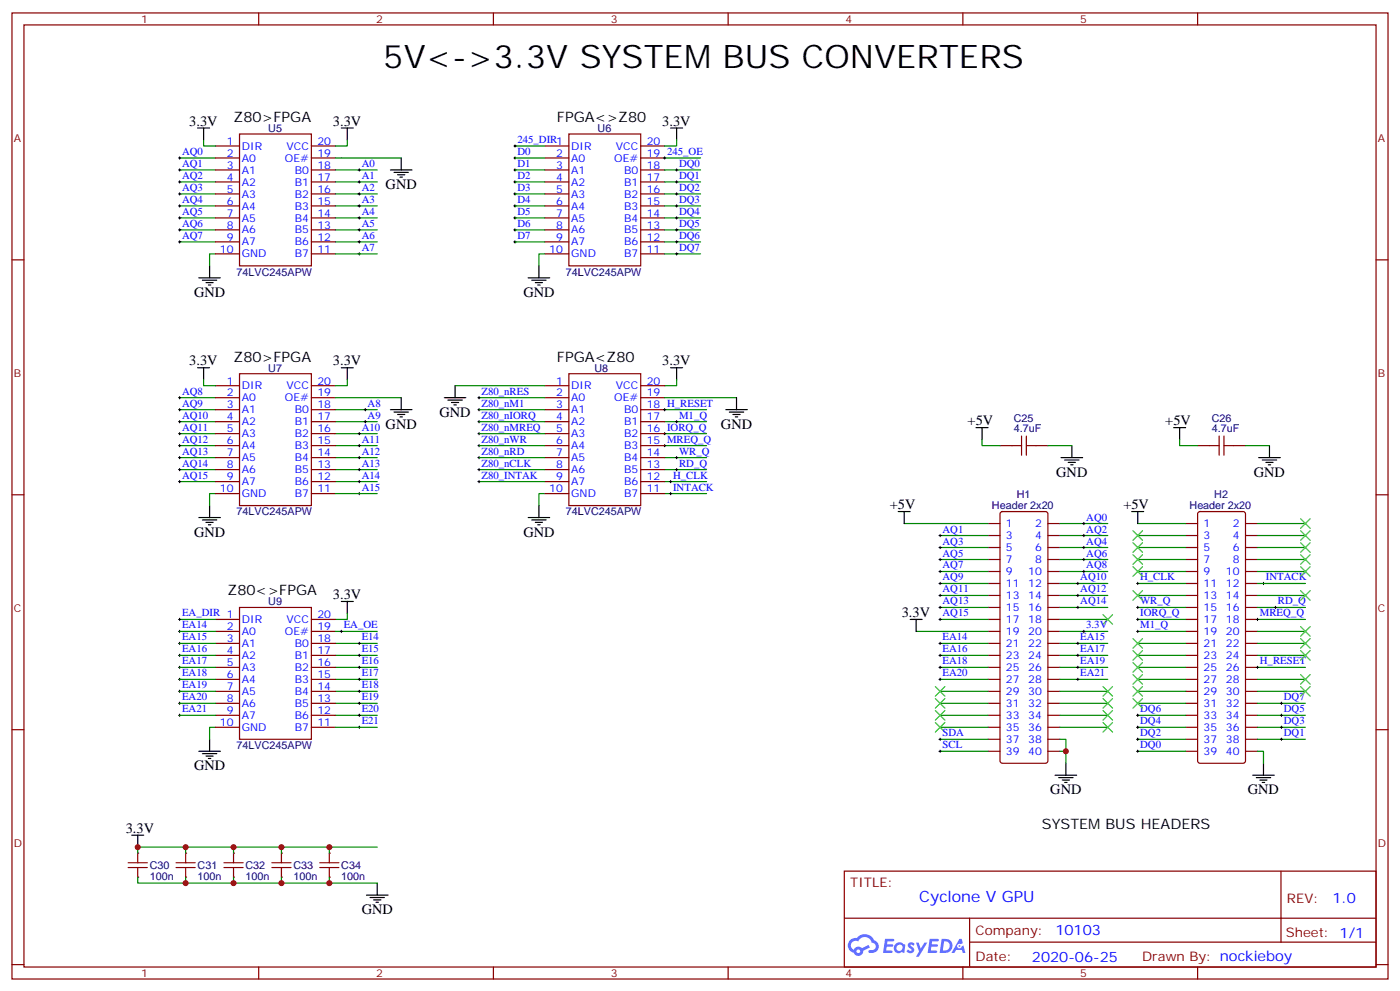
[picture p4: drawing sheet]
<svg xmlns="http://www.w3.org/2000/svg" width="412mm" height="292mm" viewBox="0 0 412 292" stroke-linecap="round" stroke-linejoin="round" font-family="sans-serif">
<g fill="none" stroke="#870000" stroke-width=".35">
<path d="M3.5 3.8h405.4v284.3h-405.4zM7.1 7.3h398.2v277.3h-398.2zM76.2 3.8v3.5M145.3 3.8v3.5M214.5 3.8v3.5M283.6 3.8v3.5M352.8 3.8v3.5M3.5 76.5h3.6M405.3 76.5h3.6M3.5 145.6h3.6M405.3 145.6h3.6M3.5 214.8h3.6"/>
<path d="M405.3 214.8h3.6M248.7 256.4h156.6v28.2h-156.6zM377.3 256.4v20.9M248.7 270.2h156.5M285.6 277.3h119.6M285.6 270.2v14.2M3.5 283.9h3.6M76.2 284.6v3.5M145.3 284.6v3.5M214.5 284.6v3.5M283.6 284.6v3.5M352.8 284.6v3.5"/>
<path d="M405.3 283.9h3.6"/>
</g>
<g fill="#5487ff">
<path d="M267.7 277.6a1.22 1.22 0 0 1 1.7 .2l-.4 .6a.47 .47 0 0 0-.3-.4 .47 .47 0 0 0-.5 .2l.1 .2a1.14 1.14 0 0 1 .8 1.8 1.14 1.14 0 0 1-1.9 0l-.2-.2 .5-.6 .7 .5a.29 .29 0 0 0 .3-.3 .29 .29 0 0 0-.2-.3 1.04 1.04 0 0 1-.6-1.7z"/>
<path d="M260.7 276.3h2.4l.3 .2-.2 .5-1.8 .1-.1 .8h1.5l.3 .4-.3 .4h-1.6l-.2 1.1h1.7l.2 .3-.2 .3-2.6 .1z"/>
<path d="M273.8 276.3h2.4l.3 .2-.1 .5-1.8 .1-.2 .8h1.6l.3 .4-.4 .4h-1.6l-.1 1.1h1.7l.2 .3-.2 .3-2.6 .1z"/>
<path d="M282.6 276.3h.7l.3 1.3-.6 .3a.69 .69 0 0 0-1 .3 .69 .69 0 0 0 .4 .9 .69 .69 0 0 0 .9-.6l.5-.2 .6 2.2h-.8l-.2-.9h-1.8l-.5 .9h-.8z"/>
<path d="M269.8 277.4h.8l.6 1.8 1.1-1.8h.9l-2.6 4.2h-.8l.9-1.5z"/>
<path d="M277.4 276.3l-.6 4.2h1.3a2.11 2.11 0 0 0 2.5-2.1 2.11 2.11 0 0 0-2.5-2.1zM278.1 277.1a1.39 1.39 0 0 1 1.7 1.4 1.39 1.39 0 0 1-1.8 1.3h-.3z"/>
<path d="M263.7 277.9a1.54 1.54 0 0 0-.1 2.2 1.54 1.54 0 0 0 2.2 .1l.6 .3 .3-2.3-.2-.3h-.4a1.49 1.49 0 0 0-2.4 0zM264 278.9a.94 .94 0 0 1 1.8 0 .94 .94 0 0 1-1.8 0z"/>
<path d="M250.4 276.7a2.18 2.18 0 0 0 1.1 3.7 1.44 1.44 0 0 0 1.6 .9 1.44 1.44 0 0 0 1.2-1.4l2-1.1-.5-.7-1.9 1a1.47 1.47 0 0 0-2.4 .4 1.39 1.39 0 0 1-.7-1.9 1.39 1.39 0 0 1 2-.5 2.12 2.12 0 0 1 2.2-1.3 2.12 2.12 0 0 1 1.9 1.7 1.14 1.14 0 0 1 1.1 1.4 1.14 1.14 0 0 1-1.7 .7 .43 .43 0 0 0-.5 .4 .43 .43 0 0 0 .4 .5 1.98 1.98 0 0 0 2.5-1.2 1.98 1.98 0 0 0-1.2-2.6 3.1 3.1 0 0 0-5.3-.6l-.9 .1zM252.3 280a.55 .55 0 0 1 1.1 0 .55 .55 0 0 1-1.1 0z"/>
<circle cx="282.6" cy="278.4" r=".26"/>
</g>
<g fill="none" stroke="#870000" stroke-width=".35">
<path d="M70.6 39.4h21.1v38.8h-21.1zM167.6 39.4h21.1v38.8h-21.1zM63.5 43h7.1M63.5 46.5h7.1M63.5 50h7.1M63.5 53.6h7.1M63.5 57.1h7.1M91.7 43h7.1M91.7 46.5h7.1M91.7 50h7.1M91.7 53.6h7.1M91.7 57.1h7.1"/>
<path d="M160.5 43h7.1M160.5 46.5h7.1M160.5 50h7.1M160.5 53.6h7.1M160.5 57.1h7.1M188.7 43h7.1M188.7 46.5h7.1M188.7 50h7.1M188.7 53.6h7.1M188.7 57.1h7.1M63.5 60.6h7.1M63.5 64.1h7.1"/>
<path d="M63.5 67.7h7.1M63.5 71.2h7.1M63.5 74.7h7.1M91.7 60.6h7.1M91.7 64.1h7.1M91.7 67.7h7.1M91.7 71.2h7.1M91.7 74.7h7.1M160.5 60.6h7.1M160.5 64.1h7.1M160.5 67.7h7.1M160.5 71.2h7.1"/>
<path d="M160.5 74.7h7.1M188.7 60.6h7.1M188.7 64.1h7.1M188.7 67.7h7.1M188.7 71.2h7.1M188.7 74.7h7.1M63.5 113.5h7.1M63.5 117.1h7.1M70.6 110h21.1v38.8h-21.1zM91.7 113.5h7.1M91.7 117.1h7.1M160.5 113.5h7.1"/>
<path d="M160.5 117.1h7.1M167.6 110h21.1v38.8h-21.1zM188.7 113.5h7.1M188.7 117.1h7.1M63.5 120.6h7.1M63.5 124.1h7.1M63.5 127.6h7.1M63.5 131.2h7.1M63.5 134.7h7.1M63.5 138.2h7.1M91.7 120.6h7.1M91.7 124.1h7.1"/>
<path d="M91.7 127.6h7.1M91.7 131.2h7.1M91.7 134.7h7.1M91.7 138.2h7.1M160.5 120.6h7.1M160.5 124.1h7.1M160.5 127.6h7.1M160.5 131.2h7.1M160.5 134.7h7.1M160.5 138.2h7.1M188.7 120.6h7.1M188.7 124.1h7.1"/>
<path d="M188.7 127.6h7.1M188.7 131.2h7.1M188.7 134.7h7.1M188.7 138.2h7.1M294.6 131.2h6.3M300.9 128.3v5.7M302.3 131.2h6.4M302.3 128.3v5.7M352.8 131.2h6.3M359.1 128.3v5.7M360.5 131.2h6.4M360.5 128.3v5.7"/>
<path d="M63.5 141.7h7.1M63.5 145.3h7.1M91.7 141.7h7.1M91.7 145.3h7.1M160.5 141.7h7.1M160.5 145.3h7.1M188.7 141.7h7.1M188.7 145.3h7.1M291 154.1h3.6M291 157.6h3.6M294.8 150.8l.5-.2h12.7l.5 .2 .2 .5v72.6l-.3 .5-.4 .2h-12.7l-.5-.2-.2-.5v-72.6zM308.7 154.1h3.5"/>
<path d="M308.7 157.6h3.5M349.2 154.1h3.6M349.2 157.6h3.6M353 150.8l.5-.2h12.7l.5 .2 .2 .5v72.6l-.2 .5-.5 .2h-12.7l-.5-.2-.2-.5v-72.6zM366.9 154.1h3.5M366.9 157.6h3.5M70.6 178.8h21.1v38.8h-21.1zM291 161.1h3.6M291 164.7h3.6M291 168.2h3.6M291 171.7h3.6M291 175.3h3.6"/>
<path d="M291 178.8h3.6M308.7 161.1h3.5M308.7 164.7h3.5M308.7 168.2h3.5M308.7 171.7h3.5M308.7 175.3h3.5M308.7 178.8h3.5M349.2 161.1h3.6M349.2 164.7h3.6M349.2 168.2h3.6M349.2 171.7h3.6M349.2 175.3h3.6"/>
<path d="M349.2 178.8h3.6M366.9 161.1h3.5M366.9 164.7h3.5M366.9 168.2h3.5M366.9 171.7h3.5M366.9 175.3h3.5M366.9 178.8h3.5M63.5 182.3h7.1M63.5 185.8h7.1M63.5 189.4h7.1M63.5 192.9h7.1M63.5 196.4h7.1"/>
<path d="M63.5 200h7.1M91.7 182.3h7.1M91.7 185.8h7.1M91.7 189.4h7.1M91.7 192.9h7.1M91.7 196.4h7.1M91.7 200h7.1M291 182.3h3.6M291 185.8h3.6M291 189.4h3.6M291 192.9h3.6M291 196.4h3.6"/>
<path d="M291 200h3.6M308.7 182.3h3.5M308.7 185.8h3.5M308.7 189.4h3.5M308.7 192.9h3.5M308.7 196.4h3.5M308.7 200h3.5M349.2 182.3h3.6M349.2 185.8h3.6M349.2 189.4h3.6M349.2 192.9h3.6M349.2 196.4h3.6"/>
<path d="M349.2 200h3.6M366.9 182.3h3.5M366.9 185.8h3.5M366.9 189.4h3.5M366.9 192.9h3.5M366.9 196.4h3.5M366.9 200h3.5M63.5 203.5h7.1M63.5 207h7.1M63.5 210.5h7.1M63.5 214.1h7.1M91.7 203.5h7.1"/>
<path d="M91.7 207h7.1M91.7 210.5h7.1M91.7 214.1h7.1M291 203.5h3.6M291 207h3.6M291 210.5h3.6M291 214.1h3.6M291 217.6h3.6M308.7 203.5h3.5M308.7 207h3.5M308.7 210.5h3.5M308.7 214.1h3.5"/>
<path d="M308.7 217.6h3.5M349.2 203.5h3.6M349.2 207h3.6M349.2 210.5h3.6M349.2 214.1h3.6M349.2 217.6h3.6M366.9 203.5h3.5M366.9 207h3.5M366.9 210.5h3.5M366.9 214.1h3.5M366.9 217.6h3.5M291 221.1h3.6"/>
<path d="M308.7 221.1h3.5M349.2 221.1h3.6M366.9 221.1h3.5"/>
</g>
<g fill="none" stroke="#000" stroke-width=".35">
<path d="M100.5 37.7h3.6M102.3 37.7v3.5M197.6 37.7h3.5M199.3 37.7v3.5M61.7 78.2v3.6M158.7 78.2v3.6M58.6 81.8h6.3M59.6 82.5h4.3M60.7 83.2h2.1M61.4 83.9h.7M155.6 81.8h6.3M156.6 82.5h4.3"/>
<path d="M157.7 83.2h2.1M158.4 83.9h.7M100.5 108.2h3.6M102.3 108.2v3.6M197.6 108.2h3.5M199.3 108.2v3.6M287.5 125.9h3.5M289.3 125.9v3.5M312.6 134.7h6.3M313.6 135.4h4.3M314.7 136.1h2.1M315.4 136.8h.7"/>
<path d="M315.7 131.2v3.5M345.7 125.9h3.5M347.5 125.9v3.5M370.8 134.7h6.3M371.8 135.4h4.3M372.9 136.1h2.1M373.6 136.8h.7M373.9 131.2v3.5M58.6 152.3h6.3M59.6 153h4.3M60.7 153.7h2.1M61.4 154.4h.7"/>
<path d="M61.7 148.8v3.5M155.6 152.3h6.3M156.6 153h4.3M157.7 153.7h2.1M158.4 154.4h.7M158.7 148.8v3.5M264.6 150.6h3.5M266.3 150.6v3.5M333.4 150.6h3.5M335.1 150.6v3.5M100.5 177h3.6M102.3 177v3.6"/>
<path d="M268.1 182.3h3.5M269.9 182.3v3.5M61.7 217.6v3.5M58.6 221.1h6.3M59.6 221.8h4.3M60.7 222.5h2.1M61.4 223.2h.7M310.8 228.2h6.3M311.9 228.9h4.2M312.9 229.6h2.1M313.6 230.3h.7M314 224.6v3.6"/>
<path d="M369 228.2h6.4M370.1 228.9h4.2M371.1 229.6h2.1M371.8 230.3h.7M372.2 224.6v3.6M38.8 245.8h3.5M40.6 245.8v3.5M111.1 259.9v3.6M107.9 263.5h6.4M109 264.2h4.2M110.1 264.9h2.1M110.8 265.6h.7"/>
</g>
<g fill="none" stroke="#008700" stroke-width=".35">
<path d="M52.9 46.5h10.6M52.9 50h10.6M52.9 53.6h10.6M52.9 57.1h10.6M98.8 46.5h19.4M98.8 50h12.3M98.8 53.6h12.3M98.8 57.1h12.3M102.3 41.2v1.8h-3.5M151.7 46.5h8.8M151.7 50h8.8M151.7 53.6h8.8"/>
<path d="M151.7 57.1h8.8M151.7 43h8.8M195.8 46.5h10.6M195.8 50h10.6M195.8 53.6h10.6M195.8 57.1h10.6M199.3 41.2v1.8h-3.5M52.9 60.6h10.6M52.9 64.1h10.6M52.9 67.7h10.6M52.9 71.2h10.6M63.5 74.7h-1.8v3.5"/>
<path d="M98.8 60.6h12.3M98.8 64.1h12.3M98.8 67.7h12.3M98.8 71.2h12.3M98.8 74.7h12.3M151.7 60.6h8.8M151.7 64.1h8.8M151.7 67.7h8.8M151.7 71.2h8.8M160.5 74.7h-1.8v3.5M195.8 60.6h10.6M195.8 64.1h10.6"/>
<path d="M195.8 67.7h10.6M195.8 71.2h10.6M195.8 74.7h10.6M52.9 117.1h10.6M98.8 117.1h19.4M102.3 111.8v1.7h-3.5M134.1 113.5h26.4M141.1 117.1h19.4M195.8 117.1h21.2M199.3 111.8v1.7h-3.5M52.9 120.6h10.6M52.9 124.1h10.6"/>
<path d="M52.9 127.6h10.6M52.9 131.2h10.6M52.9 134.7h10.6M52.9 138.2h10.6M98.8 120.6h12.3M98.8 124.1h12.3M98.8 127.6h12.3M98.8 131.2h12.3M98.8 134.7h12.3M98.8 138.2h12.3M141.1 120.6h19.4M141.1 124.1h19.4"/>
<path d="M141.1 127.6h19.4M141.1 131.2h19.4M141.1 134.7h19.4M141.1 138.2h19.4M195.8 120.6h12.3M195.8 124.1h12.3M195.8 127.6h12.3M195.8 131.2h12.3M195.8 134.7h12.3M195.8 138.2h12.3M289.3 129.4v1.8h5.3M308.7 131.2h7"/>
<path d="M347.5 129.4v1.8h5.3M366.9 131.2h7M52.9 141.7h10.6M63.5 145.3h-1.8v3.5M98.8 141.7h12.3M98.8 145.3h12.3M141.1 141.7h19.4M160.5 145.3h-1.8v3.5M195.8 141.7h12.3M195.8 145.3h12.3M266.3 154.1h24.7M276.9 157.6h14.1"/>
<path d="M312.2 157.6h14.1M312.2 154.1h14.1M335.1 154.1h14.1M335.1 157.6h14.1M370.4 157.6h14.1M370.4 154.1h14.1M276.9 171.7h14.1M276.9 161.1h14.1M276.9 164.7h14.1M276.9 168.2h14.1M276.9 175.3h14.1M276.9 178.8h14.1"/>
<path d="M312.2 161.1h14.1M312.2 164.7h14.1M312.2 168.2h14.1M312.2 175.3h14.1M312.2 178.8h14.1M312.2 171.7h14.1M335.1 161.1h14.1M335.1 164.7h14.1M335.1 168.2h14.1M335.1 175.3h14.1M335.1 178.8h14.1M335.1 171.7h14.1"/>
<path d="M370.4 161.1h14.1M370.4 164.7h14.1M370.4 168.2h14.1M370.4 175.3h14.1M370.4 178.8h14.1M370.4 171.7h14.1M52.9 185.8h10.6M52.9 200h10.6M52.9 196.4h10.6M52.9 192.9h10.6M52.9 189.4h10.6M52.9 182.3h10.6"/>
<path d="M98.8 200h12.3M98.8 196.4h12.3M98.8 192.9h12.3M98.8 189.4h12.3M98.8 185.8h12.3M102.3 180.6v1.7h-3.5M269.9 185.8h21.1M276.9 200h14.1M276.9 196.4h14.1M276.9 192.9h14.1M276.9 189.4h14.1M276.9 182.3h14.1"/>
<path d="M312.2 200h14.1M312.2 196.4h14.1M312.2 192.9h14.1M312.2 189.4h14.1M312.2 182.3h14.1M312.2 185.8h14.1M335.1 200h14.1M335.1 196.4h14.1M335.1 192.9h14.1M335.1 189.4h14.1M335.1 182.3h14.1M335.1 185.8h14.1"/>
<path d="M370.4 200h14.1M370.4 196.4h14.1M370.4 192.9h14.1M370.4 189.4h14.1M370.4 182.3h14.1M370.4 185.8h14.1M52.9 210.5h10.6M52.9 207h10.6M52.9 203.5h10.6M63.5 214.1h-1.8v3.5M98.8 210.5h12.3M98.8 207h12.3"/>
<path d="M98.8 203.5h12.3M98.8 214.1h12.3M276.9 210.5h14.1M276.9 207h14.1M276.9 203.5h14.1M276.9 214.1h14.1M276.9 217.6h14.1M312.2 217.6h1.8v7M312.2 210.5h14.1M312.2 207h14.1M312.2 203.5h14.1M312.2 214.1h14.1"/>
<path d="M335.1 210.5h14.1M335.1 207h14.1M335.1 203.5h14.1M335.1 214.1h14.1M335.1 217.6h14.1M370.4 207h14.1M370.4 210.5h14.1M370.4 203.5h14.1M370.4 214.1h14.1M370.4 217.6h14.1M276.9 221.1h14.1M312.2 221.1h1.8"/>
<path d="M335.1 221.1h14.1M370.4 221.1h1.8v3.5"/>
</g>
<g fill="none" stroke="#000" stroke-width=".29">
<path d="M52.6 50h.7M52.6 53.6h.7M52.6 57.1h.7M52.6 46.5h.7M52.9 46.1v.7M52.9 49.7v.7M52.9 53.2v.7M52.9 56.7v.7M105.5 50h.7M105.5 53.6h.7M105.5 57.1h.7M105.8 49.7v.7"/>
<path d="M105.8 53.2v.7M105.8 56.7v.7M151.3 50h.7M151.3 53.6h.7M151.3 57.1h.7M151.3 43h.7M151.3 46.5h.7M151.7 42.6v.7M151.7 46.1v.7M151.7 49.7v.7M151.7 53.2v.7M151.7 56.7v.7"/>
<path d="M195.4 46.5h.7M195.8 46.1v.7M199 50h.7M199 53.6h.7M199 57.1h.7M199.3 49.7v.7M199.3 53.2v.7M199.3 56.7v.7M52.6 60.6h.7M52.6 64.1h.7M52.6 67.7h.7M52.6 71.2h.7"/>
<path d="M52.9 60.3v.7M52.9 63.8v.7M52.9 67.3v.7M52.9 70.8v.7M105.5 60.6h.7M105.5 64.1h.7M105.5 67.7h.7M105.5 71.2h.7M105.5 74.7h.7M105.8 60.3v.7M105.8 63.8v.7M105.8 67.3v.7"/>
<path d="M105.8 70.8v.7M105.8 74.4v.7M151.3 60.6h.7M151.3 64.1h.7M151.3 67.7h.7M151.3 71.2h.7M151.7 60.3v.7M151.7 63.8v.7M151.7 67.3v.7M151.7 70.8v.7M199 60.6h.7M199 64.1h.7"/>
<path d="M199 67.7h.7M199 71.2h.7M199 74.7h.7M199.3 60.3v.7M199.3 63.8v.7M199.3 67.3v.7M199.3 70.8v.7M199.3 74.4v.7M52.6 117.1h.7M52.9 116.7v.7M140.8 117.1h.7M141.1 116.7v.7"/>
<path d="M52.6 134.7h.7M52.6 138.2h.7M52.6 124.1h.7M52.6 120.6h.7M52.6 131.2h.7M52.6 127.6h.7M52.9 120.2v.7M52.9 123.8v.7M52.9 127.3v.7M52.9 130.8v.7M52.9 134.3v.7M52.9 137.9v.7"/>
<path d="M105.5 134.7h.7M105.5 138.2h.7M105.5 131.2h.7M105.5 127.6h.7M105.8 127.3v.7M105.8 130.8v.7M105.8 134.3v.7M105.8 137.9v.7M107.2 124.1h.7M107.2 120.6h.7M107.6 120.2v.7M107.6 123.8v.7"/>
<path d="M140.8 134.7h.7M140.8 138.2h.7M140.8 124.1h.7M140.8 120.6h.7M140.8 131.2h.7M140.8 127.6h.7M141.1 120.2v.7M141.1 123.8v.7M141.1 127.3v.7M141.1 130.8v.7M141.1 134.3v.7M141.1 137.9v.7"/>
<path d="M195.4 120.6h.7M195.4 131.2h.7M195.4 127.6h.7M195.8 120.2v.7M195.8 127.3v.7M195.8 130.8v.7M199 134.7h.7M199 138.2h.7M199 124.1h.7M199.3 123.8v.7M199.3 134.3v.7M199.3 137.9v.7"/>
<path d="M52.6 141.7h.7M52.9 141.4v.7M105.5 141.7h.7M105.5 145.3h.7M105.8 141.4v.7M105.8 144.9v.7M197.2 141.7h.7M197.6 141.4v.7M276.6 157.6h.7M276.9 157.3v.7M318.9 154.1h.7M318.9 157.6h.7"/>
<path d="M319.3 153.7v.7M319.3 157.3v.7M276.6 171.7h.7M276.6 161.1h.7M276.6 164.7h.7M276.6 168.2h.7M276.6 175.3h.7M276.6 178.8h.7M276.9 160.8v.7M276.9 164.3v.7M276.9 167.9v.7M276.9 171.4v.7"/>
<path d="M276.9 174.9v.7M276.9 178.4v.7M317.1 171.7h.8M317.1 175.3h.8M317.1 178.8h.8M317.5 171.4v.7M317.5 174.9v.7M317.5 178.4v.7M318.9 161.1h.7M318.9 164.7h.7M318.9 168.2h.7M319.3 160.8v.7"/>
<path d="M319.3 164.3v.7M319.3 167.9v.7M334.8 171.7h.7M334.8 178.8h.7M335.1 171.4v.7M335.1 178.4v.7M371.8 171.7h.7M372.2 171.4v.7M375.4 178.8h.7M375.7 178.4v.7M52.6 185.8h.7M52.6 189.4h.7"/>
<path d="M52.6 192.9h.7M52.6 196.4h.7M52.6 200h.7M52.6 182.3h.7M52.9 182v.7M52.9 185.5v.7M52.9 189v.7M52.9 192.5v.8M52.9 196.1v.7M52.9 199.6v.7M100.2 185.8h.7M100.5 185.5v.7"/>
<path d="M105.5 189.4h.7M105.5 192.9h.7M105.5 196.4h.7M105.5 200h.7M105.8 189v.7M105.8 192.5v.8M105.8 196.1v.7M105.8 199.6v.7M276.6 189.4h.7M276.6 192.9h.7M276.6 196.4h.7M276.6 200h.7"/>
<path d="M276.6 182.3h.7M276.9 182v.7M276.9 189v.7M276.9 192.5v.8M276.9 196.1v.7M276.9 199.6v.7M317.1 189.4h.8M317.1 192.9h.8M317.1 196.4h.8M317.1 200h.8M317.5 189v.7M317.5 192.5v.8"/>
<path d="M317.5 196.1v.7M317.5 199.6v.7M318.9 185.8h.7M319.3 185.5v.7M334.8 185.8h.7M334.8 182.3h.7M335.1 182v.7M335.1 185.5v.7M370.1 196.4h.7M370.1 182.3h.7M370.4 182v.7M370.4 196.1v.7"/>
<path d="M52.6 203.5h.7M52.6 207h.7M52.6 210.5h.7M52.9 203.1v.7M52.9 206.7v.7M52.9 210.2v.7M105.5 203.5h.7M105.5 207h.7M105.5 210.5h.7M105.5 214.1h.7M105.8 203.1v.7M105.8 206.7v.7"/>
<path d="M105.8 210.2v.7M105.8 213.7v.7M276.6 217.6h.7M276.9 217.2v.7M334.8 210.5h.7M334.8 214.1h.7M334.8 217.6h.7M335.1 210.2v.7M335.1 213.7v.7M335.1 217.2v.7M377.1 207h.7M377.1 210.5h.7"/>
<path d="M377.1 214.1h.7M377.1 217.6h.7M377.5 206.7v.7M377.5 210.2v.7M377.5 213.7v.7M377.5 217.2v.7M276.6 221.1h.7M276.9 220.8v.7M334.8 221.1h.7M335.1 220.8v.7"/>
</g>
<g fill="none" stroke="#3c3" stroke-width=".35">
<path d="M333.7 156.2l2.8 2.8M333.7 159.7l2.8 2.9M336.5 156.2l-2.8 2.8M336.5 159.7l-2.8 2.9M383.1 152.7l2.8 2.8M383.1 156.2l2.8 2.8M383.1 159.7l2.8 2.9M385.9 152.7l-2.8 2.8M385.9 156.2l-2.8 2.8M385.9 159.7l-2.8 2.9M333.7 163.3l2.8 2.8M333.7 166.8l2.8 2.8"/>
<path d="M333.7 173.8l2.8 2.9M336.5 163.3l-2.8 2.8M336.5 166.8l-2.8 2.8M336.5 173.8l-2.8 2.9M383.1 163.3l2.8 2.8M383.1 166.8l2.8 2.8M385.9 163.3l-2.8 2.8M385.9 166.8l-2.8 2.8M324.9 180.9l2.8 2.8M327.7 180.9l-2.8 2.8M333.7 198.5l2.8 2.9M336.5 198.5l-2.8 2.9"/>
<path d="M383.1 198.5l2.8 2.9M385.9 198.5l-2.8 2.9M275.5 212.7l2.8 2.8M275.5 209.1l2.8 2.8M275.5 205.6l2.8 2.8M275.5 202.1l2.8 2.8M278.3 212.7l-2.8 2.8M278.3 209.1l-2.8 2.8M278.3 205.6l-2.8 2.8M278.3 202.1l-2.8 2.8M324.9 202.1l2.8 2.8M324.9 205.6l2.8 2.8"/>
<path d="M324.9 209.1l2.8 2.8M324.9 212.7l2.8 2.8M327.7 202.1l-2.8 2.8M327.7 205.6l-2.8 2.8M327.7 209.1l-2.8 2.8M327.7 212.7l-2.8 2.8M333.7 202.1l2.8 2.8M333.7 205.6l2.8 2.8M336.5 202.1l-2.8 2.8M336.5 205.6l-2.8 2.8M383.1 202.1l2.8 2.8M385.9 202.1l-2.8 2.8"/>
</g>
<path d="M40.6 251.1v2.8" fill="none" stroke="#a10000" stroke-width=".35"/>
<circle cx="40.6" cy="258.2" r=".18" fill="#870000"/>
<path d="M37.7 255.3h5.7M40.6 255.3v2.9" fill="none" stroke="#a10000" stroke-width=".35"/>
<circle cx="40.6" cy="251.1" r=".18" fill="#870000"/>
<path d="M37.7 253.9h5.7M54.7 251.1v2.8" fill="none" stroke="#a10000" stroke-width=".35"/>
<circle cx="54.7" cy="258.2" r=".18" fill="#870000"/>
<path d="M51.9 255.3h5.6M54.7 255.3v2.9" fill="none" stroke="#a10000" stroke-width=".35"/>
<circle cx="54.7" cy="251.1" r=".18" fill="#870000"/>
<path d="M51.9 253.9h5.6M68.8 251.1v2.8" fill="none" stroke="#a10000" stroke-width=".35"/>
<circle cx="68.8" cy="258.2" r=".18" fill="#870000"/>
<path d="M66 255.3h5.6M68.8 255.3v2.9" fill="none" stroke="#a10000" stroke-width=".35"/>
<circle cx="68.8" cy="251.1" r=".18" fill="#870000"/>
<path d="M66 253.9h5.6M82.9 251.1v2.8" fill="none" stroke="#a10000" stroke-width=".35"/>
<circle cx="82.9" cy="258.2" r=".18" fill="#870000"/>
<path d="M80.1 255.3h5.6M82.9 255.3v2.9" fill="none" stroke="#a10000" stroke-width=".35"/>
<circle cx="82.9" cy="251.1" r=".18" fill="#870000"/>
<path d="M80.1 253.9h5.6M97 251.1v2.8" fill="none" stroke="#a10000" stroke-width=".35"/>
<circle cx="97" cy="258.2" r=".18" fill="#870000"/>
<path d="M94.2 255.3h5.6M97 255.3v2.9" fill="none" stroke="#a10000" stroke-width=".35"/>
<circle cx="97" cy="251.1" r=".18" fill="#870000"/>
<path d="M94.2 253.9h5.6" fill="none" stroke="#a10000" stroke-width=".35"/>
<path d="M60 41.2v1.8h3.5M60 111.8v1.7h3.5M40.6 258.2v1.7h70.5M54.7 249.3v1.8M54.7 258.2v1.7M68.8 249.3v1.8M68.8 258.2v1.7M82.9 249.3v1.8M82.9 258.2v1.7M97 249.3v1.8M97 258.2v1.7M111.1 249.3h-70.5v1.8" fill="none" stroke="#008700" stroke-width=".35"/>
<path d="M140.8 141.7h.7M141.1 141.4v.7M197.2 145.3h.7M197.6 144.9v.7" fill="none" stroke="#000" stroke-width=".29"/>
<g fill="none" stroke="#3c3" stroke-width=".35">
<path d="M383.1 173.8l2.8 2.9M385.9 173.8l-2.8 2.9M333.7 191.5l2.8 2.8M333.7 188l2.8 2.8M333.7 195l2.8 2.8M336.5 191.5l-2.8 2.8M336.5 188l-2.8 2.8M336.5 195l-2.8 2.8M383.1 184.4l2.8 2.9M383.1 188l2.8 2.8M383.1 191.5l2.8 2.8M385.9 184.4l-2.8 2.9"/>
<path d="M385.9 188l-2.8 2.8M385.9 191.5l-2.8 2.8"/>
</g>
<g fill="none" stroke="#000" stroke-width=".35">
<path d="M58.2 37.7h3.5M60 37.7v3.5M115 50h6.4M116.1 50.7h4.2M117.1 51.4h2.1M117.8 52.1h.7M118.2 46.5v3.5M58.2 108.2h3.5M60 108.2v3.6M118.2 117.1v3.5M130.9 117.1h6.3M131.9 117.8h4.3"/>
<path d="M133 118.5h2.1M133.7 119.2h.7M134.1 113.5v3.6M217 117.1v3.5M115 120.6h6.4M116.1 121.3h4.2M117.1 122h2.1M117.8 122.7h.7M213.8 120.6h6.3M214.8 121.3h4.3M215.9 122h2.1M216.6 122.7h.7"/>
</g>
<g fill="#c00">
<circle cx="314" cy="221.1" r=".88"/>
<circle cx="54.7" cy="259.9" r=".88"/>
<circle cx="68.8" cy="259.9" r=".88"/>
<circle cx="82.9" cy="259.9" r=".88"/>
<circle cx="97" cy="259.9" r=".88"/>
<circle cx="40.6" cy="249.3" r=".88"/>
<circle cx="54.7" cy="249.3" r=".88"/>
<circle cx="68.8" cy="249.3" r=".88"/>
<circle cx="82.9" cy="249.3" r=".88"/>
<circle cx="97" cy="249.3" r=".88"/>
</g>
<text font-size="9.5" x="112.9" y="20">5V&lt;-&gt;3.3V SYSTEM BUS CONVERTERS</text>
<text font-size="4.6" fill="#00f" x="270.8" y="265.4">Cyclone V GPU</text>
<g font-size="4.2">
<text x="68.8" y="35.9">Z80&gt;FPGA</text>
<text x="164" y="35.9">FPGA&lt;&gt;Z80</text>
<text x="55.7" y="37">3.3V</text>
<text x="98.1" y="37">3.3V</text>
<text x="195.1" y="37">3.3V</text>
<text x="113.6" y="55.7">GND</text>
<text x="57.1" y="87.4">GND</text>
<text x="154.2" y="87.4">GND</text>
<text x="55.7" y="107.5">3.3V</text>
<text x="68.8" y="106.5">Z80&gt;FPGA</text>
<text x="98.1" y="107.5">3.3V</text>
<text x="164" y="106.5">FPGA&lt;Z80</text>
<text x="195.1" y="107.5">3.3V</text>
<text x="129.5" y="122.7">GND</text>
<text x="285" y="125.2">+5V</text>
<text x="343.3" y="125.2">+5V</text>
<text x="113.6" y="126.2">GND</text>
<text x="212.4" y="126.2">GND</text>
<text x="311.1" y="140.3">GND</text>
<text x="369.4" y="140.3">GND</text>
<text x="262.1" y="149.9">+5V</text>
<text x="330.9" y="149.9">+5V</text>
<text x="57.1" y="158">GND</text>
<text x="154.2" y="158">GND</text>
<text x="67" y="175.3">Z80&lt;&gt;FPGA</text>
<text x="98.1" y="176.3">3.3V</text>
<text x="265.6" y="181.6">3.3V</text>
<text x="57.1" y="226.8">GND</text>
<text x="309.4" y="233.8">GND</text>
<text x="367.6" y="233.8">GND</text>
<text x="37" y="245.1">3.3V</text>
<text x="306.9" y="244.1">SYSTEM BUS HEADERS</text>
<text x="106.5" y="269.1">GND</text>
</g>
<g font-size="4.2" fill="#00f">
<text x="392.5" y="265.7">1.0</text>
<text x="310.9" y="275.2">10103</text>
<text x="304" y="283">2020-06-25</text>
</g>
<g font-size="3.9" fill="#800">
<text x="250.5" y="261">TITLE:</text>
<text x="379.1" y="265.7">REV:</text>
<text x="287.4" y="275.2">Company:</text>
<text x="378.7" y="275.8">Sheet: 1/1</text>
<text x="287.4" y="282.9">Date:</text>
<text x="336.4" y="282.9">Drawn By: nockieboy</text>
</g>
<g font-size="3.2" fill="#800">
<text x="41.6" y="6.8">1</text>
<text x="110.8" y="6.8">2</text>
<text x="179.9" y="6.8">3</text>
<text x="249.1" y="6.8">4</text>
<text x="318.2" y="6.8">5</text>
<text x="4.1" y="41.9">A</text>
<text x="405.9" y="41.9">A</text>
<text x="4.1" y="111.1">B</text>
<text x="405.9" y="111.1">B</text>
<text x="4.1" y="180.2">C</text>
<text x="405.9" y="180.2">C</text>
<text x="4.1" y="249.3">D</text>
<text x="405.9" y="249.3">D</text>
<text x="41.6" y="287.6">1</text>
<text x="110.8" y="287.6">2</text>
<text x="179.9" y="287.6">3</text>
<text x="249.1" y="287.6">4</text>
<text x="318.2" y="287.6">5</text>
</g>
<g font-size="3.2" fill="#000080">
<text x="79" y="38.8">U5</text>
<text x="176.1" y="38.8">U6</text>
<text x="69.7" y="81.2">74LVC245APW</text>
<text x="166.7" y="81.2">74LVC245APW</text>
<text x="79" y="109.4">U7</text>
<text x="175.1" y="109.4">U8</text>
<text x="298.6" y="124.2">C25</text>
<text x="356.9" y="124.2">C26</text>
<text x="298.6" y="127.3">4.7uF</text>
<text x="356.9" y="127.3">4.7uF</text>
<text x="292.2" y="149.9">Header 2x20</text>
<text x="299.5" y="146.6">H1</text>
<text x="350.4" y="149.9">Header 2x20</text>
<text x="357.7" y="146.6">H2</text>
<text x="69.7" y="151.7">74LVC245APW</text>
<text x="166.7" y="151.7">74LVC245APW</text>
<text x="79" y="178.2">U9</text>
<text x="69.7" y="220.5">74LVC245APW</text>
<text x="44.1" y="255.8">C30</text>
<text x="58.2" y="255.8">C31</text>
<text x="72.3" y="255.8">C32</text>
<text x="86.4" y="255.8">C33</text>
<text x="100.5" y="255.8">C34</text>
<text x="44.1" y="258.9">100n</text>
<text x="58.2" y="258.9">100n</text>
<text x="72.3" y="258.9">100n</text>
<text x="86.4" y="258.9">100n</text>
<text x="100.5" y="258.9">100n</text>
</g>
<g font-size="3.2" fill="#00f">
<text x="53.6" y="45.6">AQ0</text>
<text x="66.8" y="42.6">1</text>
<text x="66.8" y="46.1">2</text>
<text x="71.3" y="44">DIR</text>
<text x="71.3" y="47.6">A0</text>
<text x="83.9" y="47.6">OE#</text>
<text x="84.4" y="44">VCC</text>
<text x="93.5" y="46.1">19</text>
<text x="93.5" y="42.6">20</text>
<text x="152.4" y="42.1">245_DIR1</text>
<text x="152.4" y="45.6">D0</text>
<text x="163.8" y="46.1">2</text>
<text x="168.3" y="44">DIR</text>
<text x="168.3" y="47.6">A0</text>
<text x="180.9" y="47.6">OE#</text>
<text x="181.4" y="44">VCC</text>
<text x="190.5" y="46.1">19</text>
<text x="190.5" y="42.6">20</text>
<text x="196.5" y="45.6">245_OE</text>
<text x="53.6" y="52.7">AQ2</text>
<text x="53.6" y="49.1">AQ1</text>
<text x="66.8" y="49.7">3</text>
<text x="66.8" y="53.2">4</text>
<text x="71.3" y="51.1">A1</text>
<text x="86.8" y="51.1">B0</text>
<text x="93.5" y="53.2">17</text>
<text x="93.5" y="49.7">18</text>
<text x="106.5" y="52.7">A1</text>
<text x="106.5" y="49.1">A0</text>
<text x="152.4" y="49.1">D1</text>
<text x="152.4" y="52.7">D2</text>
<text x="163.8" y="49.7">3</text>
<text x="163.8" y="53.2">4</text>
<text x="168.3" y="51.1">A1</text>
<text x="183.8" y="51.1">B0</text>
<text x="190.5" y="53.2">17</text>
<text x="190.5" y="49.7">18</text>
<text x="200" y="49.1">DQ0</text>
<text x="200" y="52.7">DQ1</text>
<text x="53.6" y="59.7">AQ4</text>
<text x="53.6" y="56.2">AQ3</text>
<text x="66.8" y="56.7">5</text>
<text x="71.3" y="54.6">A2</text>
<text x="71.3" y="58.1">A3</text>
<text x="86.8" y="58.1">B2</text>
<text x="86.8" y="54.6">B1</text>
<text x="93.5" y="56.7">16</text>
<text x="106.5" y="56.2">A2</text>
<text x="106.5" y="59.7">A3</text>
<text x="152.4" y="56.2">D3</text>
<text x="152.4" y="59.7">D4</text>
<text x="163.8" y="56.7">5</text>
<text x="168.3" y="54.6">A2</text>
<text x="168.3" y="58.1">A3</text>
<text x="183.8" y="58.1">B2</text>
<text x="183.8" y="54.6">B1</text>
<text x="190.5" y="56.7">16</text>
<text x="200" y="56.2">DQ2</text>
<text x="200" y="59.7">DQ3</text>
<text x="53.6" y="63.3">AQ5</text>
<text x="66.8" y="60.3">6</text>
<text x="66.8" y="63.8">7</text>
<text x="71.3" y="61.7">A4</text>
<text x="71.3" y="65.2">A5</text>
<text x="86.8" y="65.2">B4</text>
<text x="86.8" y="61.7">B3</text>
<text x="93.5" y="63.8">14</text>
<text x="93.5" y="60.3">15</text>
<text x="106.5" y="63.3">A4</text>
<text x="152.4" y="63.3">D5</text>
<text x="163.8" y="60.3">6</text>
<text x="163.8" y="63.8">7</text>
<text x="168.3" y="61.7">A4</text>
<text x="168.3" y="65.2">A5</text>
<text x="183.8" y="65.2">B4</text>
<text x="183.8" y="61.7">B3</text>
<text x="190.5" y="63.8">14</text>
<text x="190.5" y="60.3">15</text>
<text x="200" y="63.3">DQ4</text>
<text x="53.6" y="66.8">AQ6</text>
<text x="53.6" y="70.3">AQ7</text>
<text x="66.8" y="67.3">8</text>
<text x="66.8" y="70.8">9</text>
<text x="71.3" y="68.7">A6</text>
<text x="86.8" y="68.7">B5</text>
<text x="93.5" y="70.8">12</text>
<text x="93.5" y="67.3">13</text>
<text x="106.5" y="66.8">A5</text>
<text x="106.5" y="70.3">A6</text>
<text x="152.4" y="66.8">D6</text>
<text x="152.4" y="70.3">D7</text>
<text x="163.8" y="67.3">8</text>
<text x="163.8" y="70.8">9</text>
<text x="168.3" y="68.7">A6</text>
<text x="183.8" y="68.7">B5</text>
<text x="190.5" y="70.8">12</text>
<text x="190.5" y="67.3">13</text>
<text x="200" y="66.8">DQ5</text>
<text x="200" y="70.3">DQ6</text>
<text x="64.8" y="74.4">10</text>
<text x="71.3" y="72.2">A7</text>
<text x="71.3" y="75.8">GND</text>
<text x="86.8" y="75.8">B7</text>
<text x="86.8" y="72.2">B6</text>
<text x="93.5" y="74.4">11</text>
<text x="106.5" y="73.8">A7</text>
<text x="161.8" y="74.4">10</text>
<text x="168.3" y="72.2">A7</text>
<text x="168.3" y="75.8">GND</text>
<text x="183.8" y="75.8">B7</text>
<text x="183.8" y="72.2">B6</text>
<text x="190.5" y="74.4">11</text>
<text x="200" y="73.8">DQ7</text>
<text x="66.8" y="113.2">1</text>
<text x="93.5" y="113.2">20</text>
<text x="163.8" y="113.2">1</text>
<text x="190.5" y="113.2">20</text>
<text x="53.6" y="119.7">AQ9</text>
<text x="53.6" y="116.2">AQ8</text>
<text x="66.8" y="116.7">2</text>
<text x="71.3" y="114.6">DIR</text>
<text x="71.3" y="118.1">A0</text>
<text x="83.9" y="118.1">OE#</text>
<text x="84.4" y="114.6">VCC</text>
<text x="93.5" y="116.7">19</text>
<text x="108.3" y="119.7">A8</text>
<text x="141.8" y="119.7">Z80_nM1</text>
<text x="141.8" y="116.2">Z80_nRES</text>
<text x="163.8" y="116.7">2</text>
<text x="168.3" y="114.6">DIR</text>
<text x="168.3" y="118.1">A0</text>
<text x="180.9" y="118.1">OE#</text>
<text x="181.4" y="114.6">VCC</text>
<text x="190.5" y="116.7">19</text>
<text x="53.6" y="123.2">AQ10</text>
<text x="66.8" y="120.2">3</text>
<text x="66.8" y="123.8">4</text>
<text x="71.3" y="121.6">A1</text>
<text x="71.3" y="125.2">A2</text>
<text x="86.8" y="125.2">B1</text>
<text x="86.8" y="121.6">B0</text>
<text x="93.5" y="123.8">17</text>
<text x="93.5" y="120.2">18</text>
<text x="108.3" y="123.2">A9</text>
<text x="141.8" y="123.2">Z80_nIORQ</text>
<text x="163.8" y="120.2">3</text>
<text x="163.8" y="123.8">4</text>
<text x="168.3" y="121.6">A1</text>
<text x="168.3" y="125.2">A2</text>
<text x="183.8" y="125.2">B1</text>
<text x="183.8" y="121.6">B0</text>
<text x="190.5" y="123.8">17</text>
<text x="190.5" y="120.2">18 H_RESET</text>
<text x="200" y="123.2">M1_Q</text>
<text x="53.6" y="130.3">AQ12</text>
<text x="53.6" y="126.8">AQ11</text>
<text x="66.8" y="127.3">5</text>
<text x="66.8" y="130.8">6</text>
<text x="71.3" y="128.7">A3</text>
<text x="86.8" y="128.7">B2</text>
<text x="93.5" y="130.8">15</text>
<text x="93.5" y="127.3">16</text>
<text x="106.5" y="126.8">A10</text>
<text x="106.5" y="130.3">A11</text>
<text x="141.8" y="130.3">Z80_nWR</text>
<text x="141.8" y="126.8">Z80_nMREQ</text>
<text x="163.8" y="127.3">5</text>
<text x="163.8" y="130.8">6</text>
<text x="168.3" y="128.7">A3</text>
<text x="183.8" y="128.7">B2</text>
<text x="190.5" y="130.8">15 MREQ_Q</text>
<text x="190.5" y="127.3">16 IORQ_Q</text>
<text x="53.6" y="137.3">AQ14</text>
<text x="53.6" y="133.8">AQ13</text>
<text x="66.8" y="134.3">7</text>
<text x="66.8" y="137.9">8</text>
<text x="71.3" y="132.2">A4</text>
<text x="71.3" y="135.7">A5</text>
<text x="86.8" y="135.7">B4</text>
<text x="86.8" y="132.2">B3</text>
<text x="93.5" y="137.9">13</text>
<text x="93.5" y="134.3">14</text>
<text x="106.5" y="133.8">A12</text>
<text x="106.5" y="137.3">A13</text>
<text x="141.8" y="133.8">Z80_nRD</text>
<text x="141.8" y="137.3">Z80_nCLK</text>
<text x="163.8" y="134.3">7</text>
<text x="163.8" y="137.9">8</text>
<text x="168.3" y="132.2">A4</text>
<text x="168.3" y="135.7">A5</text>
<text x="183.8" y="135.7">B4</text>
<text x="183.8" y="132.2">B3</text>
<text x="190.5" y="137.9">13</text>
<text x="190.5" y="134.3">14</text>
<text x="200" y="133.8">WR_Q</text>
<text x="200" y="137.3">RD_Q</text>
<text x="53.6" y="140.9">AQ15</text>
<text x="66.8" y="141.4">9</text>
<text x="71.3" y="139.3">A6</text>
<text x="71.3" y="142.8">A7</text>
<text x="86.8" y="142.8">B6</text>
<text x="86.8" y="139.3">B5</text>
<text x="93.5" y="141.4">12</text>
<text x="106.5" y="140.9">A14</text>
<text x="141.8" y="140.9">Z80_INTAK</text>
<text x="163.8" y="141.4">9</text>
<text x="168.3" y="139.3">A6</text>
<text x="168.3" y="142.8">A7</text>
<text x="183.8" y="142.8">B6</text>
<text x="183.8" y="139.3">B5</text>
<text x="190.5" y="141.4">12</text>
<text x="198.3" y="140.9">H_CLK</text>
<text x="64.8" y="144.9">10</text>
<text x="71.3" y="146.3">GND</text>
<text x="86.8" y="146.3">B7</text>
<text x="93.5" y="144.9">11</text>
<text x="106.5" y="144.4">A15</text>
<text x="161.8" y="144.9">10</text>
<text x="168.3" y="146.3">GND</text>
<text x="183.8" y="146.3">B7</text>
<text x="190.5" y="144.9">11</text>
<text x="198.3" y="144.4">INTACK</text>
<text x="296.3" y="155.2">1</text>
<text x="304.9" y="155.2">2</text>
<text x="320" y="153.2">AQ0</text>
<text x="354.5" y="155.2">1</text>
<text x="363.1" y="155.2">2</text>
<text x="277.6" y="156.7">AQ1</text>
<text x="277.6" y="160.3">AQ3</text>
<text x="296.3" y="158.7">3</text>
<text x="304.9" y="158.7">4</text>
<text x="320" y="156.7">AQ2</text>
<text x="320" y="160.3">AQ4</text>
<text x="354.5" y="158.7">3</text>
<text x="363.1" y="158.7">4</text>
<text x="277.6" y="163.8">AQ5</text>
<text x="277.6" y="167.3">AQ7</text>
<text x="296.3" y="162.2">5</text>
<text x="296.3" y="165.7">7</text>
<text x="304.9" y="162.2">6</text>
<text x="304.9" y="165.7">8</text>
<text x="320" y="163.8">AQ6</text>
<text x="320" y="167.3">AQ8</text>
<text x="354.5" y="162.2">5</text>
<text x="354.5" y="165.7">7</text>
<text x="363.1" y="162.2">6</text>
<text x="363.1" y="165.7">8</text>
<text x="277.6" y="170.9">AQ9</text>
<text x="296.3" y="169.3">9</text>
<text x="296.3" y="172.8">11</text>
<text x="302.9" y="169.3">10</text>
<text x="302.9" y="172.8">12</text>
<text x="318.2" y="170.9">AQ10</text>
<text x="335.8" y="170.9">H_CLK</text>
<text x="354.5" y="169.3">9</text>
<text x="354.5" y="172.8">11</text>
<text x="361.1" y="169.3">10</text>
<text x="361.1" y="172.8">12</text>
<text x="372.9" y="170.9">INTACK</text>
<text x="277.6" y="174.4">AQ11</text>
<text x="277.6" y="177.9">AQ13</text>
<text x="296.3" y="176.3">13</text>
<text x="296.3" y="179.8">15</text>
<text x="302.9" y="176.3">14</text>
<text x="302.9" y="179.8">16</text>
<text x="318.2" y="174.4">AQ12</text>
<text x="318.2" y="177.9">AQ14</text>
<text x="335.8" y="177.9">WR_Q</text>
<text x="354.5" y="176.3">13</text>
<text x="354.5" y="179.8">15</text>
<text x="361.1" y="176.3">14</text>
<text x="361.1" y="179.8">16</text>
<text x="376.4" y="177.9">RD_Q</text>
<text x="53.6" y="185">EA14</text>
<text x="53.6" y="181.4">EA_DIR 1</text>
<text x="66.8" y="185.5">2</text>
<text x="71.3" y="183.4">DIR</text>
<text x="84.4" y="183.4">VCC</text>
<text x="93.5" y="185.5">19</text>
<text x="93.5" y="182">20</text>
<text x="101.2" y="185">EA_OE</text>
<text x="277.6" y="181.4">AQ15</text>
<text x="296.3" y="183.4">17</text>
<text x="302.9" y="183.4">18</text>
<text x="320" y="185">3.3V</text>
<text x="335.8" y="181.4">IORQ_Q</text>
<text x="335.8" y="185">M1_Q</text>
<text x="354.5" y="183.4">17</text>
<text x="361.1" y="183.4">18</text>
<text x="371.1" y="181.4">MREQ_Q</text>
<text x="53.6" y="188.5">EA15</text>
<text x="66.8" y="189">3</text>
<text x="71.3" y="186.9">A0</text>
<text x="71.3" y="190.4">A1</text>
<text x="83.9" y="186.9">OE#</text>
<text x="86.8" y="190.4">B0</text>
<text x="93.5" y="189">18</text>
<text x="106.5" y="188.5">E14</text>
<text x="277.6" y="188.5">EA14</text>
<text x="296.3" y="186.9">19</text>
<text x="296.3" y="190.4">21</text>
<text x="302.9" y="186.9">20</text>
<text x="302.9" y="190.4">22</text>
<text x="318.2" y="188.5">EA15</text>
<text x="354.5" y="186.9">19</text>
<text x="354.5" y="190.4">21</text>
<text x="361.1" y="186.9">20</text>
<text x="361.1" y="190.4">22</text>
<text x="53.6" y="192">EA16</text>
<text x="53.6" y="195.5">EA17</text>
<text x="66.8" y="192.5">4</text>
<text x="66.8" y="196.1">5</text>
<text x="71.3" y="194">A2</text>
<text x="71.3" y="197.5">A3</text>
<text x="86.8" y="197.5">B2</text>
<text x="86.8" y="194">B1</text>
<text x="93.5" y="196.1">16</text>
<text x="93.5" y="192.5">17</text>
<text x="106.5" y="192">E15</text>
<text x="106.5" y="195.5">E16</text>
<text x="277.6" y="192">EA16</text>
<text x="277.6" y="195.5">EA18</text>
<text x="296.3" y="194">23</text>
<text x="296.3" y="197.5">25</text>
<text x="302.9" y="194">24</text>
<text x="302.9" y="197.5">26</text>
<text x="318.2" y="192">EA17</text>
<text x="318.2" y="195.5">EA19</text>
<text x="354.5" y="194">23</text>
<text x="354.5" y="197.5">25</text>
<text x="361.1" y="194">24</text>
<text x="361.1" y="197.5">26</text>
<text x="371.1" y="195.5">H_RESET</text>
<text x="53.6" y="199.1">EA18</text>
<text x="53.6" y="202.6">EA19</text>
<text x="66.8" y="199.6">6</text>
<text x="66.8" y="203.1">7</text>
<text x="71.3" y="201">A4</text>
<text x="86.8" y="201">B3</text>
<text x="93.5" y="203.1">14</text>
<text x="93.5" y="199.6">15</text>
<text x="106.5" y="199.1">E17</text>
<text x="106.5" y="202.6">E18</text>
<text x="277.6" y="199.1">EA20</text>
<text x="296.3" y="201">27</text>
<text x="302.9" y="201">28</text>
<text x="318.2" y="199.1">EA21</text>
<text x="354.5" y="201">27</text>
<text x="361.1" y="201">28</text>
<text x="53.6" y="206.1">EA20</text>
<text x="53.6" y="209.7">EA21</text>
<text x="66.8" y="206.7">8</text>
<text x="71.3" y="204.5">A5</text>
<text x="71.3" y="208.1">A6</text>
<text x="86.8" y="208.1">B5</text>
<text x="86.8" y="204.5">B4</text>
<text x="93.5" y="206.7">13</text>
<text x="106.5" y="206.1">E19</text>
<text x="106.5" y="209.7">E20</text>
<text x="296.3" y="204.5">29</text>
<text x="296.3" y="208.1">31</text>
<text x="302.9" y="204.5">30</text>
<text x="302.9" y="208.1">32</text>
<text x="335.8" y="209.7">DQ6</text>
<text x="354.5" y="204.5">29</text>
<text x="354.5" y="208.1">31</text>
<text x="361.1" y="204.5">30</text>
<text x="361.1" y="208.1">32</text>
<text x="378.2" y="209.7">DQ5</text>
<text x="378.2" y="206.1">DQ7</text>
<text x="64.8" y="213.7">10</text>
<text x="66.8" y="210.2">9</text>
<text x="71.3" y="211.6">A7</text>
<text x="71.3" y="215.1">GND</text>
<text x="86.8" y="215.1">B7</text>
<text x="86.8" y="211.6">B6</text>
<text x="93.5" y="213.7">11</text>
<text x="93.5" y="210.2">12</text>
<text x="106.5" y="213.2">E21</text>
<text x="296.3" y="211.6">33</text>
<text x="296.3" y="215.1">35</text>
<text x="302.9" y="211.6">34</text>
<text x="302.9" y="215.1">36</text>
<text x="335.8" y="213.2">DQ4</text>
<text x="354.5" y="211.6">33</text>
<text x="354.5" y="215.1">35</text>
<text x="361.1" y="211.6">34</text>
<text x="361.1" y="215.1">36</text>
<text x="378.2" y="213.2">DQ3</text>
<text x="277.6" y="220.2">SCL</text>
<text x="277.6" y="216.7">SDA</text>
<text x="296.3" y="218.7">37</text>
<text x="302.9" y="218.7">38</text>
<text x="335.8" y="220.2">DQ0</text>
<text x="335.8" y="216.7">DQ2</text>
<text x="354.5" y="218.7">37</text>
<text x="361.1" y="218.7">38</text>
<text x="378.2" y="216.7">DQ1</text>
<text x="296.3" y="222.2">39</text>
<text x="302.9" y="222.2">40</text>
<text x="354.5" y="222.2">39</text>
<text x="361.1" y="222.2">40</text>
</g>
</svg>
